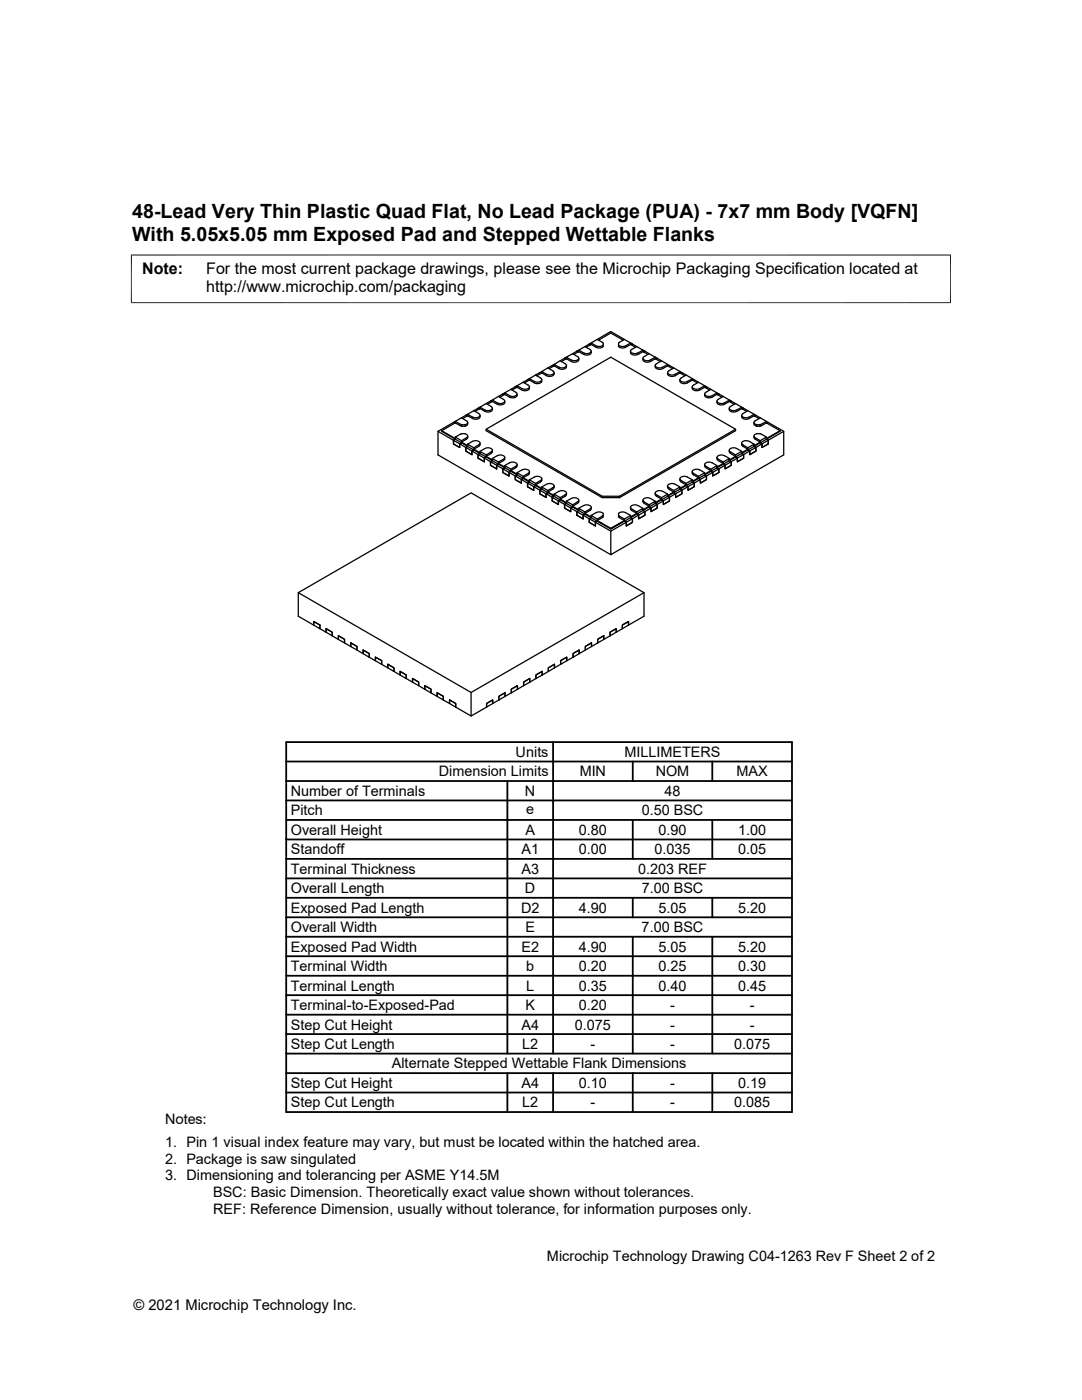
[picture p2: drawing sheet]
<svg xmlns="http://www.w3.org/2000/svg" width="216mm" height="279mm" viewBox="0 0 216 279" stroke-linecap="round" stroke-linejoin="round" font-family="sans-serif">
<g fill="none" stroke="#000" stroke-width=".25">
<path d="M98.2 79.8l1.3-.7 1 .6a.43 .43 0 0 1 .2 .6 .43 .43 0 0 1-.6 .2l-.9-.1zM100.3 78.6l-.8 .5M100.3 78.6l.4-.2v.3M100.3 78.6l.3 .2M100.7 78.7l-1 .6M101.9 77.7l-1.2 .7 1 .6a.99 .99 0 0 0 1.5-.4l-.3-.3M101.9 77.7l1 .6M103.2 77.3l-1 .6M103.2 78.6a.89 .89 0 0 1-.6 .8 .89 .89 0 0 1-.9-.2l-1-.5M103.2 77.3l1 .6M104.2 77.6l-1-.6-.4 .2 .2 .1-.2-.1-.9 .5M104.4 76.3l-1.2 .7v.3"/>
<path d="M104.4 76.3l1 .6a.43 .43 0 0 1 .2 .5 .43 .43 0 0 1-.5 .3l-.9-.2M105.3 75.8l-.9 .5M105.3 75.8l.3-.2v.2M105.3 75.8l.2 .1M105.6 75.8l-1 .6M105.6 75.6l1.3-.8 .9 .6a.43 .43 0 0 1 .3 .6 .43 .43 0 0 1-.6 .2l-.9-.1zM105.6 77.2a.89 .89 0 0 1-.5 .8 .89 .89 0 0 1-.9-.2M107.7 74.4l-.8 .4M107.7 74.4l.4-.3v.3M107.7 74.4l.3 .1M108.1 75.8a.89 .89 0 0 1-.5 .8 .89 .89 0 0 1-1-.2l-1-.6M108.1 74.4l1 .6a1.05 1.05 0 0 0 1.5-.4"/>
<path d="M108.1 74.4l-1 .6M109.3 73.4l-1.2 .7 1 .6M109.3 73.4l1 .6M110.2 72.9l-.9 .5M110.2 72.9l.4-.2v.3M110.2 72.9l.2 .2M110.3 74a.43 .43 0 0 1 .2 .6 .43 .43 0 0 1-.5 .2l-.9-.1M110.6 73l-1 .6M110.6 73l.9 .6M110.6 72.7l1.2-.7 1 .6a.43 .43 0 0 1 .2 .6 .43 .43 0 0 1-.5 .2h-.6zM110.6 74.4v.2M112.6 71.5l-.8 .5"/>
<path d="M112.6 71.5l.4-.2v.3M112.6 71.5l.3 .1M113 71.6l-1 .6M113 72.9a.89 .89 0 0 1-.5 .8 .89 .89 0 0 1-1-.1M114.3 70.6l-1.3 .7 1 .6M114.3 70.6l.9 .6a.43 .43 0 0 1 .3 .5 .43 .43 0 0 1-.6 .3l-.9-.2M115.1 70.1l-.8 .5M115.1 70.1l.4-.2v.3M115.1 70.1l.3 .1M115.5 70.2l-1 .5M115.5 71.5a.89 .89 0 0 1-.6 .8 .89 .89 0 0 1-.9-.2l-1-.5M115.5 69.9l1.2-.7 1 .5a.43 .43 0 0 1 .2 .6 .43 .43 0 0 1-.5 .2l-.9-.1z"/>
<path d="M117.6 68.7l-.9 .5M117.6 68.7l.2 .1M117.9 68.7l-.9 .6M117.9 68.7v-.2l1 .5M118 70.1a.89 .89 0 0 1-.6 .8 .89 .89 0 0 1-.9-.2l-1-.5M119.4 67.9l2.5-1.4 2.5 1.4M120.2 68.3l-1-.6-1.6 1M120.2 68.3l.2 .2v.7a1.24 1.24 0 0 1-1.5 .1l-1-.6M120.4 68.9a1.24 1.24 0 0 1-1.5 .1M123.4 68.9a1.24 1.24 0 0 0 1.4 .1M123.6 68.3l-.2 .2v.7a1.24 1.24 0 0 0 1.4 .1l1-.6M123.6 68.3l1-.6 1.2 .8-1 .5"/>
<path d="M124.6 67.7l-2.7-1.5-2.7 1.5M125.8 70.1a.89 .89 0 0 0 .6 .8 .89 .89 0 0 0 .9-.2l1-.5M125.8 68.7l1 .6M126.2 68.7l-.2 .1M126.2 68.7l-.4-.2v.2M126.2 68.7l.9 .5M127.1 69.2l-1 .5a.43 .43 0 0 0-.3 .6 .43 .43 0 0 0 .6 .2l.9-.1 1-.5 .4 .2-.3 .1 .3-.1 .8 .5M127.1 69.2l1.2 .7v.3M128.3 71.5a.89 .89 0 0 0 .5 .8 .89 .89 0 0 0 1-.2l.9-.5M128.3 70.2l1 .5M129.8 71.8a.99 .99 0 0 1-1.5-.4l1.2-.8 1.2 .7-.9 .6M130.7 72.9a.89 .89 0 0 0 .6 .8 .89 .89 0 0 0 .9-.1"/>
<path d="M130.7 71.6l1 .6M131.1 71.5l-.2 .1M131.1 71.5l-.4-.2v.3M131.1 71.5l.9 .5M132 72l-1 .6a.43 .43 0 0 0-.2 .6 .43 .43 0 0 0 .5 .2h.6l1.3-.7 .4 .2-.3 .2 .3-.2 .9 .5M132 72l1.2 .7v.3M133.2 74.4v.2M133.2 73l-1 .6M133.2 73l1 .6M133.5 74l1-.6 1.2 .7-1 .6M133.5 74a.43 .43 0 0 0-.2 .6 .43 .43 0 0 0 .5 .2l.9-.1M135.7 75.8a.89 .89 0 0 0 .5 .8 .89 .89 0 0 0 1-.2l1-.6"/>
<path d="M135.7 74.4l-1 .6a1.05 1.05 0 0 1-1.5-.4M135.7 74.4l1 .6M136.1 74.4l-.3 .1M136.1 74.4l.8 .4M136.1 74.4l-.4-.3v.3M136.9 74.8l-1 .6a.43 .43 0 0 0-.2 .6 .43 .43 0 0 0 .5 .2l1-.1 1-.5 .3 .2-.2 .1 .2-.1 .9 .5M136.9 74.8l1.3 .8v.2M138.1 77.2a.89 .89 0 0 0 .6 .8 .89 .89 0 0 0 .9-.2M138.2 75.8l.9 .6M139.6 77.5a.99 .99 0 0 1-1.5-.4l1.3-.8 1.2 .7-1 .6M140.6 78.6a.89 .89 0 0 0 .6 .8 .89 .89 0 0 0 .9-.2l1-.5M140.6 77.3l-1 .6"/>
<path d="M140.6 77.3l1 .6M140.9 78.3a.43 .43 0 0 0-.3 .5 .43 .43 0 0 0 .6 .3h.6l1.3-.7 .3 .2-.2 .2 .2-.2 .9 .5M141 77.2l-.3 .1M141 77.2l.8 .5M141 77.2l-.4-.2v.3M141.8 77.7l-.9 .6M141.8 77.7l1.3 .7v.3M143.1 78.7l1 .6M143.1 79.9l1.2-.8 1.2 .7-1 .6a.99 .99 0 0 1-1.4-.4zM87.4 86.1l3.1 1.8 .3-.2v-.5M88.1 86l2.7 1.5-.3 .4v.7M90.5 88.6v-.7l2.4 1.4v.7l1.3 .7v-.7l1.2 .7 .4-.2v-.4"/>
<path d="M90.5 88.6l1.2 .7M90.8 84.4l-2.7 1.6v.1l5.2 3v-.5l1.3 .8v.4l2.4 1.4M90.8 84.4l1.3 .6M91.8 86.7l1-.1a.43 .43 0 0 1 .5 .2 .43 .43 0 0 1-.2 .6M91.8 86.7l-1 .5 1.3 .7M92.1 83.4l-1.3 .7v.3M92.1 83.4l1 .6a.42 .42 0 0 1 .2 .5 .42 .42 0 0 1-.5 .3M92.1 88.2v.2l-.4 .2v.7M92.1 88.2l1.2 .7v.2l-.4 .2v.7l1.3 .7v-.7l.4-.2v-.2M92.1 84.8v.3M92.1 84.8l-1.3-.7-.3 .2 .2 .2-.2-.2-3.1 1.8v4.7l34.5 19.9M92.1 84.8h.7"/>
<path d="M92.1 85.1h.7M92.8 84.8v.3M92.9 82.9l-.8 .5M92.9 89.3l.4-.2 1.3 .7-.4 .2zM92.9 82.9l.4-.2v.3M92.9 82.9l.3 .1M93.1 87.4l-1 .5v.5l-.4 .2v.7M93.3 83l-1 .5M93.3 88.6l1-.5a.99 .99 0 0 1 1.5 .4l-1.2 .9M93.3 84.3v.5l-.5 .2M93.3 87l-.1 .6-1.1 .6M94.6 82l-1.3 .7 1 .5"/>
<path d="M94.6 82l.9 .5M94.6 89.6l1.2 .8v.1l-.4 .2v.7M95.4 91.4v-.7l2.5 1.4 .3-.2v-.4M95.4 91.4l1.2 .8M95.5 82.5a.43 .43 0 0 1 .2 .6 .43 .43 0 0 1-.5 .3l-.9-.2M95.8 88.4l-.2 .6-1 .6M95.8 81.5l-1 .6M95.8 82.9a.89 .89 0 0 1-.6 .8 .89 .89 0 0 1-.9-.2l-1-.5M95.8 90.1l1.2 .7 1-.6M95.8 90.1l1-.6a.99 .99 0 0 1 1.4 .4l-.2 .3M95.8 81.5l1 .6M97 85.7l24.9-14.4 24.9 14.4v.3l-23.2 13.3h-3.4l-23.2-13.3z"/>
<path d="M97 85.7l23.2 13.3v.3M97 91.2l-.4 .2v.8M97 90.8v.4M97 91.1l-.4 .3v.8M97 80.5l-1.2 .8v.2M97 80.5l1 .6M97 91.2l2.5 1.4M97 91.1l1.2 .7v.1l-.3 .2v.8M97.9 80.1l-.9 .4M97.9 92.9v-.8l2.4 1.5 .4-.3v-.4M97.9 92.9l1.2 .7M97.9 80.1l.3-.3v.3"/>
<path d="M97.9 80.1l.2 .1M98 81.1a.43 .43 0 0 1 .2 .6 .43 .43 0 0 1-.5 .2l-.9-.1-1-.5-.4 .2 .3 .1-.3-.1-.8 .5M98 90.5l-1 .6M98.2 80.1l-.9 .6M98.2 90.1l-.2 .4M98.2 91.5l1-.5a.99 .99 0 0 1 1.5 .4l-.2 .3-1 .5zM98.2 81.7a.99 .99 0 0 1-1.4 .4M98.3 81.5v.2M98.3 89.9v.2M99.5 92.6l-.4 .3v.7M99.5 92.2v.4M99.5 92.5v.1l-.4 .3v.7"/>
<path d="M99.5 92.6l2.4 1.5M99.5 92.5l1.2 .7v.1l-.4 .3v.7M100.3 94.3v-.7l2.5 1.4v.7l1.2 .7v-.7l1.3 .7 .3-.2v-.4M100.3 94.3l1.3 .7M100.5 91.9l-1 .6M100.7 91.3l-.1 .5-.1 .1M100.7 80.1a.89 .89 0 0 1-.5 .7 .89 .89 0 0 1-1-.1l-1-.6M100.7 92.9l1.2 .7 1-.5M101.7 92.4a.99 .99 0 0 1 1.5 .4l-.3 .2M101.7 92.4l-1 .5M101.9 94.1l-.3 .2v.7M101.9 93.6v.5"/>
<path d="M101.9 93.9v.2l-.3 .2v.7M101.9 94.1l1.3 .7v-.5l1.2 .8v.4l2.5 1.4M101.9 93.9l1.3 .7-.4 .4v.7l1.2 .7v-.7l.4-.2v-.2M102.8 95l.4-.2 1.2 .7-.4 .2zM103.2 94.3l1-.5a.99 .99 0 0 1 1.4 .4l-1.2 .9M103.2 92.7l-.2 .6-1.1 .6M104.4 95.3l1.2 .8v.1l-.3 .2v.7M105.3 97.1v-.7l2.4 1.4 .4-.2v-.4M105.3 97.1l1.2 .8M105.6 95.8l1.3 .7 .9-.6M105.6 95.8l1-.6a.99 .99 0 0 1 1.5 .4l-.3 .3M105.6 94.1l-.1 .6-1.1 .6"/>
<path d="M106.9 96.9l-.4 .2v.8M106.9 96.5v.4M106.9 96.8v.1l-.4 .2v.8M106.9 96.8l1.2 .7v.1l-.4 .2v.8M106.9 96.9l2.4 1.4M107.7 98.6v-.8l2.5 1.5 .4-.3v-.4M107.7 98.6l1.2 .7M107.8 96.2l-.9 .6M108.1 95.5v.4l-.3 .3M108.1 97.2l1-.6a.99 .99 0 0 1 1.5 .4l-1.3 .9zM109.3 98.3l-.4 .2v.8M109.3 97.9v.4"/>
<path d="M109.3 98.2l-.4 .3v.8M109.3 98.2l1.3 .7v.1l-.4 .3v.7M109.3 98.3l2.5 1.5M110.2 100v-.7l2.4 1.4v.7l1.3 .7v-.7l1.2 .7 .4-.2v-.4M110.2 100l1.2 .7M110.6 97.3l-.2 .2-1.1 .7M110.6 98.6l1.2 .7 1-.5M110.6 97v.3M111.5 98.1a.99 .99 0 0 1 1.5 .4l-.2 .2M111.5 98l-.9 .6M111.8 99.8l-.4 .2v.7M111.8 99.3v.5"/>
<path d="M111.8 99.6v.2l-.4 .2v.7M111.8 99.6l1.2 .7v.2l-.4 .2v.7l1.3 .7v-.7l.4-.2v-.2M111.8 99.8l1.2 .7v-.5l1.3 .8v.4l4.9 2.8M113 98.4l-.1 .6-1.1 .6M115.5 99.8l-.1 .5-.2 .1M120.2 99h3.4v.3M128.3 99.8l.1 .5 .1 .1M131 98.8l1 .5M132 99.6l-1.3 .7v.2l.4 .2v.7l-1.2 .7v-.7l-1.4-.9M132.2 98l1 .6M132.2 98.1a.99 .99 0 0 0-1.5 .4l.3 .2M133.2 97v.3"/>
<path d="M133.2 97.3l.3 .3M133.5 97.3l1 .6M133.6 99.3v.7l-1.2 .7v-.7l-1.3 .7M133.6 99.3l-1.2 .7-.4-.2-1.3 .7v-.5l-1.2 .8v.4l1.2-.7 .4 .2M134.5 98.2l-1.3 .7v.1l.4 .3v.7l-1.2 .7v-.7l-1.5-1-.2-.6M135.7 95.5v.5l.2 .2M135.7 97.2l-1-.6a.99 .99 0 0 0-1.5 .4l.3 .3M135.9 95.9l1 .6M136.1 97.8v.8l-1.3 .7v-.8l-1.2 .8M136.1 97.8l-1.3 .7-.3-.2-1.3 .7v-.4l-1.2 .7v.5l1.2-.8 .4 .3M136.9 96.8l-1.2 .7v.1l.4 .2v.8l-1.3 .7v-.8l-1.3-.9M138.2 95.8l-1-.6a.99 .99 0 0 0-1.5 .4l.2 .3"/>
<path d="M138.5 96.4v.7l-1.2 .8v-.8l-1.2 .7M138.5 96.4l-1.2 .7-.4-.2-1.2 .7v-.4l-1.2 .7v.4l1.2-.7 .4 .2M139.4 95.3l-1.2 .8v.1l.3 .2v.7l-1.2 .8v-.8l-1.4-.9M140.6 94.3l-1-.5a.99 .99 0 0 0-1.5 .4l1.3 .9M140.9 93.1l.9 .5M141 95v.7l-1.3 .7v-.7l-1.2 .7M141 95l-1.3 .7-.3-.2-1.2 .7v-.4l-1.3 .7v.4l1.3-.7 .3 .2M141.8 93.9l-1.2 .7 .4 .4v.7l-1.3 .7v-.7l-1.4-1-.2-.6M142.1 92.4l1 .5M142.1 92.4a.99 .99 0 0 0-1.5 .4l.3 .2M143.1 80.1a.89 .89 0 0 0 .5 .7 .89 .89 0 0 0 .9-.1l1-.6M143.1 91.3v.5l.2 .1"/>
<path d="M143.4 93.6v.7l-1.2 .7v-.7l-1.2 .7M143.4 93.6l-1.2 .7-.4-.2-1.2 .7v-.5l-1.2 .8v.4l1.2-.7 .4 .2M144.3 92.5l-1.2 .7v.1l.3 .3v.7l-1.2 .7v-.7l-1.4-1-.2-.6M145.5 81.5a.89 .89 0 0 0 .6 .7 .89 .89 0 0 0 .9-.1M145.5 91.5l-1-.5a.99 .99 0 0 0-1.4 .4l1.2 .8M145.5 80.1l1 .6M145.9 92.1v.8l-1.2 .7v-.7l-1.3 .7M145.9 92.1l-1.2 .8-.4-.3-1.2 .7v-.4l-1.3 .7v.5l1.3-.8 .3 .3M145.9 80.1l.9 .4M145.9 80.1l-.2 .1M145.9 80.1l-.4-.3v.3M146.8 91.1l-1.3 .7v.1l.4 .2v.8l-1.2 .7v-.7l-1.4-1"/>
<path d="M146.8 85.7l-23.2 13.3M146.8 80.5l-1 .6a.43 .43 0 0 0-.2 .6 .43 .43 0 0 0 .5 .2l.9-.1 1-.5 .4 .2-.3 .1 .3-.1 .8 .5M146.8 80.5l1.2 .8v.2M148 82.9a.89 .89 0 0 0 .5 .8 .89 .89 0 0 0 1-.2l1-.5M148 90.1l-1-.6a.99 .99 0 0 0-1.5 .4l1.3 .9M148 81.5l-1 .6M148 81.5l1 .6M148.3 82.5a.43 .43 0 0 0-.3 .6 .43 .43 0 0 0 .6 .3l.9-.2M148.4 90.7v.7l-1.3 .8v-.8l-1.2 .7M148.4 90.7l-1.3 .7-.3-.2-1.3 .7v-.4l-1.2 .7v.4l1.2-.7 .4 .2M149.2 82l-.9 .5M149.2 82l1.3 .7v.3"/>
<path d="M149.2 89.6l-1.2 .8v.1l.4 .2v.7l-1.3 .8v-.8l-1.4-1-.2-.5M149.5 83.2l1-.5 .3 .2-.2 .1 .2-.1 .9 .5M150.5 87l.1 .6 1.5 1v.7M150.5 84.3v.5l.5 .2M150.5 88.6l-1-.5a.99 .99 0 0 0-1.5 .4l1.2 .9M150.5 83l.9 .5M150.7 87.4l1 .5M150.8 89.3v.7l-1.2 .7v-.7l-1.2 .7M150.8 89.3l-1.2 .7-.4-.2-1.2 .7v-.4l-1.2 .7v.4l1.2-.7 .4 .2M151 85.1h.7M151 85.1v-.3h.7v.3M151.7 84.8l1.2-.7 .4 .2-.2 .2 .2-.2 3.1 1.8v4.7l-34.5 19.9v-4.7l3.1-1.8v.8l1.2-.8v-.7"/>
<path d="M151.7 88.2l-1.2 .7v.2l.3 .2v.7l-1.2 .7v-.7l-1.5-1-.1-.6M151.7 83.4l1.2 .7v.3M151.7 83.4l-1 .6a.42 .42 0 0 0-.2 .5 .42 .42 0 0 0 .5 .3M151.7 87.9v.5l.4 .2-1.3 .7M151.9 86.7l-.9-.1a.43 .43 0 0 0-.5 .2 .43 .43 0 0 0 .2 .6M151.9 86.7l1 .5-1.2 .7M152.9 87.7l.4 .2v.7M152.9 84.4l-1.2 .6M152.9 87.2v.5M152.9 87.7l-2.4 1.4v-.5l-1.3 .8v.4l1.3-.7 .3 .2M152.9 84.4l2.7 1.6v.1l-2.7 1.6M153.3 88.6l-1.2 .7"/>
<path d="M155.6 86l-2.7 1.5 .4 .4v.7M156.4 86.1l-4.3 2.5v.7M59.5 118.3l34.5 19.9v4.7l-3.1-1.8v-.7l-1.2-.7v.7l-1.2-.7v-.7l-1.3-.7v.7l-1.2-.7v-.8l-1.2-.7v.8l-1.3-.8v-.7l-1.2-.7v.7l-1.2-.7v-.7l-1.3-.7v.7l-1.2-.7v-.7l-1.2-.7v.7l-1.2-.7v-.8l-1.3-.7v.8l-1.2-.7v-.8l-1.2-.7v.8l-1.3-.8v-.7l-1.2-.7v.7l-1.3-.7v-.7l-1.2-.7v.7l-1.2-.7v-.7l-1.2-.7v.7l-1.3-.7v-.8l-1.2-.7v.8M112.6 100.7l.4-.2 1.3 .7-.4 .2zM113 100l1-.5a.99 .99 0 0 1 1.5 .4l-1.2 .9M114.3 101l1.2 .7-.4 .4v.7M115.1 102.8v-.7l2.5 1.4 .3-.2v-.4M115.1 102.8l1.3 .7M115.2 100.5l-.9 .5M115.5 101.5l1.2 .7 1-.6M116.5 100.9l-1 .6M116.5 100.9a.99 .99 0 0 1 1.5 .4l-.3 .3"/>
<path d="M116.7 102.2v.4l-.3 .2v.7M116.7 102.4v.2l-.3 .2v.7M116.7 102.4l1.2 .8v.1l-.3 .2v.7M117.6 104.2l1.2 .8M117.6 104.2v-.7l4.3 2.5M118 101.2l-.2 .6-1.1 .6M119.2 103.9l-.4 .3v.8M119.2 104l-.4 .2v.8M119.2 103.6l-1.3-.7 1-.6a1.22 1.22 0 0 1 1.5 .2v.6l-1.2 .8M119.2 103.9l2.7 1.5M119.2 104l2.7 1.6M120.4 102.8l-1.2 .8v.4"/>
<path d="M123.4 102.8l1.2 .8M126.1 101.6l1 .6M126.2 103.5l-1.2 .7-.4-.2-2.7 1.6v-.2l2.7-1.5M127.1 102.4l-1.3 .8v.1l.4 .2v.7l-1.2 .8v-.8l-1.6-1.1v-.6a1.24 1.24 0 0 1 1.4-.2l1 .6M127.3 100.9a.99 .99 0 0 0-1.5 .4l.3 .3M127.3 100.9l1 .6M128.5 118.3l-34.5 19.9M128.7 102.1v.7l-1.3 .7v-.7l-1.2 .7M128.7 102.1l-1.3 .7-.3-.2-1.3 .7v-.4l-1.2 .7v.4l1.2-.7 .4 .2M129.5 101l-1.2 .7 .4 .4v.7l-1.3 .7v-.7l-1.4-1-.2-.6M130.7 100l-.9-.5a.99 .99 0 0 0-1.5 .4l1.2 .9M131.1 100.7v.7l-1.2 .7v-.7l-1.2 .7"/>
<path d="M131.1 100.7l-1.2 .7-.4-.2-1.2 .7v-.4l-1.2 .7v.4l1.2-.7 .4 .2M62.6 124l1.2 .7v.8l-1.2-.7zM62.6 124.8l-3.1-1.8v-4.7l34.5-19.9 34.5 19.9v4.7l-3.1 1.8v-.8l-1.2 .7v.8l-1.2 .7v-.7l-1.3 .7v.7l-1.2 .7v-.7l-1.2 .7v.7M65.1 125.5l1.2 .7v.7l-1.2-.7zM67.5 126.9l1.2 .7v.7l-1.2-.7zM70 128.3l1.2 .7v.7l-1.2-.7zM72.5 129.7l1.2 .7v.8l-1.2-.7zM74.9 131.1l1.3 .7v.8l-1.3-.7zM77.4 132.6l1.2 .7v.7l-1.2-.7zM79.8 134l1.3 .7v.7l-1.3-.7zM82.3 135.4l1.2 .7v.7l-1.2-.7zM84.8 136.8l1.2 .7v.8l-1.2-.7z"/>
<path d="M87.2 138.3l1.3 .7v.7l-1.3-.7zM89.7 139.7l1.2 .7v.7l-1.2-.7zM99.5 139l1.3-.7v.7l-1.3 .7zM99.5 139.7l-1.2 .7v-.7l-1.2 .7v.7l-3.1 1.8M102 137.5l1.3-.7v.8l-1.3 .7zM104.5 136.1l1.2-.7v.7l-1.2 .7zM104.5 136.8l-1.2 .8v-.8l-1.3 .7v.8l-1.2 .7v-.7l-1.3 .7v.7M106.9 134.7l1.3-.7v.7l-1.3 .7zM106.9 135.4l-1.2 .7v-.7l-1.2 .7v.7M109.4 133.3l1.2-.7v.7l-1.2 .7zM109.4 134l-1.2 .7v-.7l-1.3 .7v.7M111.9 131.8l1.2-.7v.8l-1.2 .7z"/>
<path d="M114.3 130.4l1.3-.7v.8l-1.3 .7zM114.3 131.2l-1.2 .7v-.8l-1.2 .7v.8l-1.3 .7v-.7l-1.2 .7v.7M116.8 129l1.2-.7v.7l-1.2 .7zM116.8 129.7l-1.2 .8v-.8l-1.3 .7v.8M119.3 127.6l1.2-.7v.7l-1.2 .7zM119.3 128.3l-1.3 .7v-.7l-1.2 .7v.7M121.7 126.2l1.3-.7v.7l-1.3 .7zM124.2 124.7l1.2-.7v.8l-1.2 .7zM97.1 140.4l1.2-.7v.7l-1.2 .7z"/>
</g>
<path d="M26.1 50.9h163.7M26.2 50.8v9.7M189.7 50.8v9.7M26.1 60.4h163.7" fill="none" stroke="#000" stroke-width=".2"/>
<g fill="none" stroke="#000" stroke-width=".36">
<path d="M57.1 159.7h100.9M57.1 155.9h100.9M57.1 152h100.9M57.1 148.1h100.9v73.8h-100.9zM101.2 155.9v54.4M110.4 148.1v62.2M126.3 152v3.9M142.1 152v3.9M57.1 167.5h100.9M57.1 163.6h100.9M57.1 179.2h100.9M57.1 175.3h100.9"/>
<path d="M57.1 171.4h100.9M126.3 163.6v7.8M126.3 179.2v3.9M142.1 163.6v7.8M142.1 179.2v3.9M57.1 194.7h100.9M57.1 186.9h100.9M57.1 183.1h100.9M57.1 190.8h100.9M57.1 198.6h100.9M126.3 186.9v23.4M142.1 186.9v23.4"/>
<path d="M57.1 210.3h100.9M57.1 206.4h100.9M57.1 202.5h100.9M57.1 218h100.9M57.1 214.2h100.9M101.2 214.2v7.7M110.4 214.2v7.7M126.3 214.2v7.7M142.1 214.2v7.7"/>
</g>
<g font-size="3.9">
<text x="26.4" y="43.5">48-Lead Very Thin Plastic Quad Flat, No Lead Package (PUA) - 7x7 mm Body [VQFN]</text>
<text x="26.4" y="48.1">With 5.05x5.05 mm Exposed Pad and Stepped Wettable Flanks</text>
</g>
<g font-size="3.2">
<text x="28.4" y="54.7">Note:</text>
<text x="41.1" y="58.3">http://www.microchip.com/packaging</text>
<text x="41.1" y="54.7">For the most current package drawings, please see the Microchip Packaging Specification located at</text>
</g>
<g font-size="2.9">
<text x="87.6" y="155">Dimension Limits</text>
<text x="102.9" y="151.1">Units</text>
<text x="115.7" y="155">MIN</text>
<text x="124.6" y="151.1">MILLIMETERS</text>
<text x="130.8" y="155">NOM</text>
<text x="147" y="155">MAX</text>
<text x="58" y="158.8">Number of Terminals</text>
<text x="104.8" y="158.8">N</text>
<text x="132.6" y="158.8">48</text>
<text x="58" y="166.6">Overall Height</text>
<text x="58" y="162.7">Pitch</text>
<text x="104.8" y="166.6">A</text>
<text x="105" y="162.4">e</text>
<text x="115.5" y="166.6">0.80</text>
<text x="128" y="162.7">0.50 BSC</text>
<text x="131.4" y="166.6">0.90</text>
<text x="147.3" y="166.6">1.00</text>
<text x="58" y="170.5">Standoff</text>
<text x="104.1" y="170.5">A1</text>
<text x="115.5" y="170.5">0.00</text>
<text x="130.6" y="170.5">0.035</text>
<text x="147.3" y="170.5">0.05</text>
<text x="58" y="174.4">Terminal Thickness</text>
<text x="58" y="178.3">Overall Length</text>
<text x="104.1" y="174.4">A3</text>
<text x="104.8" y="178.3">D</text>
<text x="127.3" y="174.4">0.203 REF</text>
<text x="128" y="178.3">7.00 BSC</text>
<text x="58" y="182.2">Exposed Pad Length</text>
<text x="104" y="182.2">D2</text>
<text x="115.5" y="182.2">4.90</text>
<text x="131.4" y="182.2">5.05</text>
<text x="147.3" y="182.2">5.20</text>
<text x="58" y="186">Overall Width</text>
<text x="58" y="189.9">Exposed Pad Width</text>
<text x="104" y="189.9">E2</text>
<text x="104.8" y="186">E</text>
<text x="115.5" y="189.9">4.90</text>
<text x="128" y="186">7.00 BSC</text>
<text x="131.4" y="189.9">5.05</text>
<text x="147.3" y="189.9">5.20</text>
<text x="58" y="193.8">Terminal Width</text>
<text x="58" y="197.7">Terminal Length</text>
<text x="105" y="193.8">b</text>
<text x="105" y="197.7">L</text>
<text x="115.5" y="197.7">0.35</text>
<text x="115.5" y="193.8">0.20</text>
<text x="131.4" y="193.8">0.25</text>
<text x="131.4" y="197.7">0.40</text>
<text x="147.3" y="197.7">0.45</text>
<text x="147.3" y="193.8">0.30</text>
<text x="58" y="201.6">Terminal-to-Exposed-Pad</text>
<text x="104.8" y="201.6">K</text>
<text x="115.5" y="201.6">0.20</text>
<text x="133.7" y="201.6">-</text>
<text x="149.6" y="201.6">-</text>
<text x="58" y="205.5">Step Cut Height</text>
<text x="58" y="209.4">Step Cut Length</text>
<text x="104.1" y="205.5">A4</text>
<text x="104.2" y="209.4">L2</text>
<text x="114.7" y="205.5">0.075</text>
<text x="117.8" y="209.4">-</text>
<text x="133.7" y="209.4">-</text>
<text x="133.7" y="205.5">-</text>
<text x="146.5" y="209.4">0.075</text>
<text x="149.6" y="205.5">-</text>
<text x="78.2" y="213.2">Alternate Stepped Wettable Flank Dimensions</text>
<text x="58" y="217.1">Step Cut Height</text>
<text x="58" y="221">Step Cut Length</text>
<text x="104.1" y="217.1">A4</text>
<text x="104.2" y="221">L2</text>
<text x="115.5" y="217.1">0.10</text>
<text x="117.8" y="221">-</text>
<text x="133.7" y="221">-</text>
<text x="133.7" y="217.1">-</text>
<text x="146.5" y="221">0.085</text>
<text x="147.3" y="217.1">0.19</text>
<text x="32.9" y="224.4">Notes:</text>
<text x="32.9" y="229">1. Pin 1 visual index feature may vary, but must be located within the hatched area.</text>
<text x="32.9" y="232.3">2. Package is saw singulated</text>
<text x="32.9" y="235.6">3. Dimensioning and tolerancing per ASME Y14.5M</text>
<text x="42.5" y="238.9">BSC: Basic Dimension. Theoretically exact value shown without tolerances.</text>
<text x="42.5" y="242.2">REF: Reference Dimension, usually without tolerance, for information purposes only.</text>
<text x="109.1" y="251.7">Microchip Technology Drawing C04-1263 Rev F Sheet 2 of 2</text>
<text x="26.6" y="261.3">© 2021 Microchip Technology Inc.</text>
</g>
</svg>
